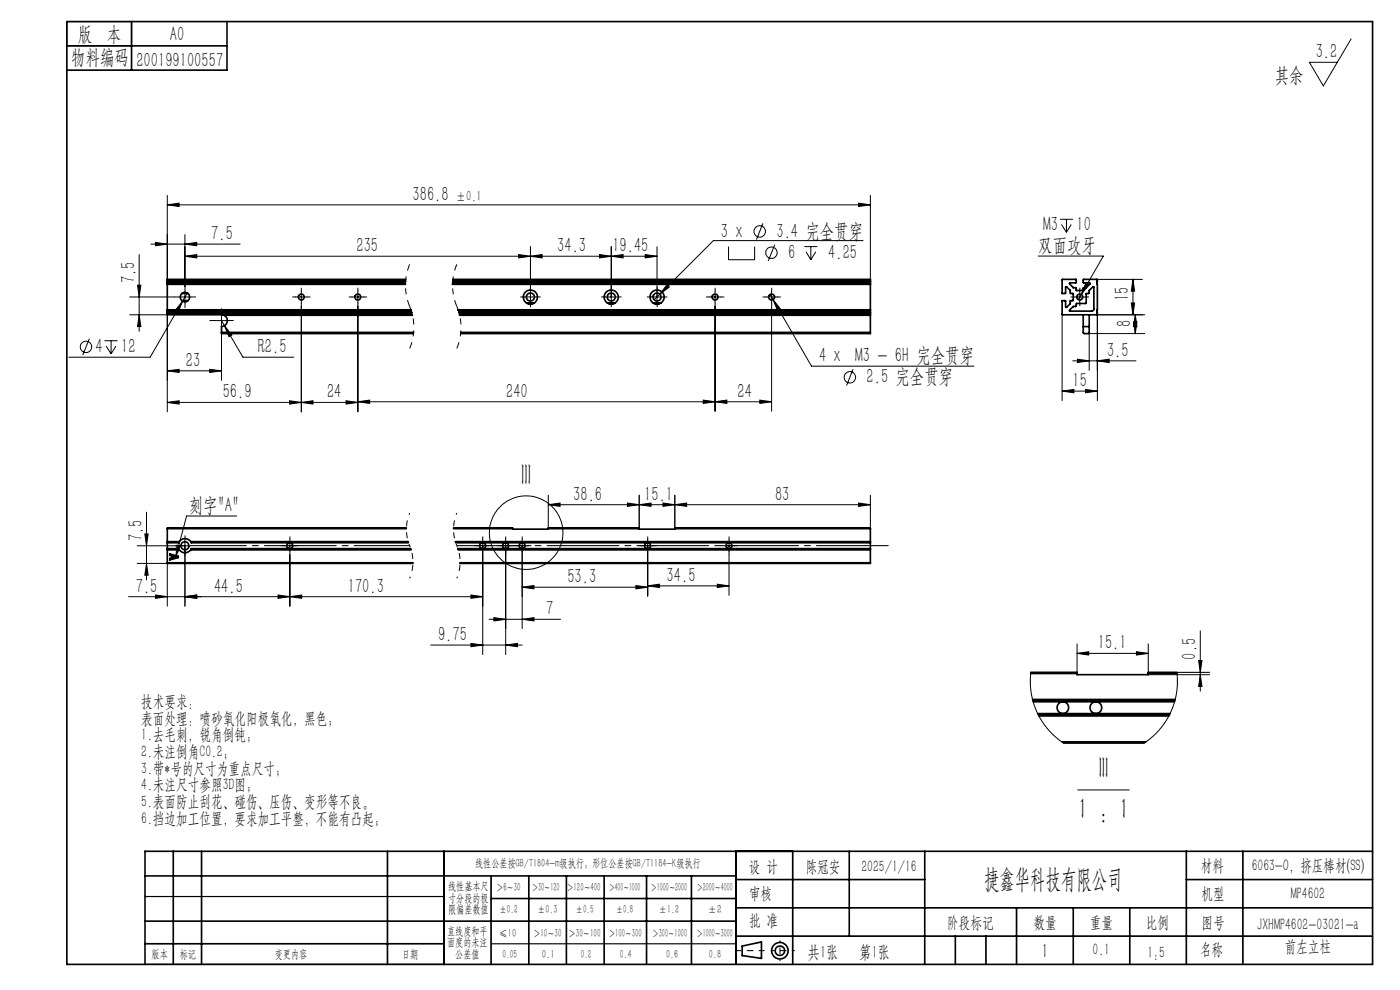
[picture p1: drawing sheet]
<svg xmlns="http://www.w3.org/2000/svg" width="297mm" height="210mm" viewBox="0 0 297 210" stroke-linecap="round" stroke-linejoin="round" font-family="sans-serif">
<g fill="none" stroke="#000" stroke-width=".21">
<path d="M286.6 8.2l-5.9 10-2.9-5h5.9M29.5 54v16.3M32 51.8h18.9M33 51.4l2.5 .4-2.5 .3zM35.5 43.5l2.5-.4v.7zM35.5 41.4v17.9M35.5 43.5h149.1M39.2 54.4l2.5-.4v.7zM39.2 51.8l2.5-.4v.7zM39.2 49.8v11M39.2 54.4h100.2M110 54l2.5 .4-2.5 .3z"/>
<path d="M112.5 54.4l2.5-.4v.7zM112.5 52.3v12M127.2 54l2.5 .4-2.5 .3zM129.7 54.4l2.5-.4v.7zM129.7 52.3v12M136.9 54l2.5 .4-2.5 .3zM139.4 52.3v12M154.6 52.3v2.8h5.5v-2.8M161.9 47.4l-1.4 3.4M164.4 51.9l-1.4 3.4M170.6 52.3h2.8M171 53.4l1 1.7"/>
<path d="M172 52.3v2.8M173.1 53.4l-1.1 1.7M182.1 43.1l2.5 .4-2.5 .3zM183.1 51h-31.8l-12.5 12.6M184.6 41.4v17.9M220.2 54.3h13.9l-4.7 8.2M224.9 46.5h2.7M225.2 47.6l1 1.7M226.2 46.5v2.8M227.3 47.6l-1.1 1.7M232.7 59.3h9.7M240.3 59.3v7.5"/>
<path d="M240.3 59.3l.4 2.5h-.7zM18.9 71.9l-1.3 3.4M22.2 72.3h2.7M22.5 73.4l1.1 1.7M23.6 72.3v2.8M24.6 73.4l-1 1.7M27.5 63h9.5M27.5 66.8h8v20.6M29.2 60.5h.7l-.4 2.5zM29.5 66.8l.4 2.5h-.7zM35.5 78.7l2.5-.4v.7zM35.5 78.7h11.5"/>
<path d="M38 63h2.5M38.7 63.9l-.9 2.3-.6-.3zM38.7 63.9l-6.8 11.9h-17.3M39.2 61.8v2.5M39.7 62.2l-1 1.7M44.5 78.3l2.5 .4-2.5 .3zM45.7 68h2.5M47 70.8v9.9M47 68l.6 1.1M47 66.8v2.5M47.6 69.1l1.6 2-.6 .3zM47.6 69.1l3.9 6.7h10.8"/>
<path d="M62.7 63h2.5M63.9 64.9v22.5M63.9 61.8v2.5M74.6 63h2.6M75.9 64.9v22.5M75.9 61.8v2.5M111.3 63h2.5M128.4 63h2.5M138.1 63h2.6M141.5 60.4l.5 .5-2 1.5zM150.5 63h2.4M151.7 61.8v2.5"/>
<path d="M151.7 64.9v22.3M162.5 63h2.5M163.4 62.5l.6 1.1M163.7 61.8v2.5M163.7 64.9v22.3M164 63.6l1.6 1.9-.6 .4zM164 63.6l8.2 14.1h34.4M181 78.3l-1.4 3.5M225.3 66.6v18.4M227.6 76.5h13.4M227.8 63h2.5M228.6 76.2l2.5 .3-2.5 .4z"/>
<path d="M229.1 61.8v2.5M229.4 62.5l-.7 1.1M230.3 60.1l.6 .4-1.5 2zM230.8 70.8h12.1M231.1 70.5v8.1M232.8 76.5l2.5-.3v.7zM232.8 65.7v19.3M240 64.3h.7l-.4 2.5zM240.5 68.3h.7l-.4 2.5zM240.8 66.8v4M240.8 66.8l.4 2.5h-.7zM242.9 66.8h-10.2"/>
<path d="M35.5 85.4l2.5-.4v.7zM35.5 85.4h40.4M61.4 85l2.5 .4-2.5 .3zM63.9 85.4l2.5-.4v.7zM73.4 85l2.5 .4-2.5 .3zM75.9 85.2l2.5-.3v.7zM75.9 85.2h87.8M149.2 84.9l2.5 .3-2.5 .4zM151.7 85.2l2.5-.3v.7zM161.2 84.9l2.5 .3-2.5 .4zM225.3 83l2.5-.4v.7zM225.3 83h7.5"/>
<path d="M230.3 82.6l2.5 .4-2.5 .3zM29.1 119.5h6.4v9.1M29.1 115.8h11.4M30.7 113.3h.7l-.3 2.5zM31.1 108.6v14.4M31.1 119.5l.3 2.5h-.7zM37.6 115.6l.6 .2-.9 2.3zM39.2 114.5v14.1M50.2 109.5h-10.6l-2.3 8.6M60.2 115.8h2.5M61.5 117.6v11M61.5 114.5v2.5"/>
<path d="M101.1 115.8h2.5M102.4 114.5v24.3M106 115.8h2.5M107.3 114.5v24.3M109.5 115.8h2.5M110.8 114.5v18.8M116.3 107.1l2.5-.4v.7zM116.3 107.1h68.3M116.3 105v7M133.1 106.7l2.5 .4-2.5 .3zM135.6 107.1l2.5-.4v.7zM135.6 105v7"/>
<path d="M136.1 115.8h2.5M137.4 114.5v12M140.7 106.7l2.5 .4-2.5 .3zM143.2 107.1l2.5-.4v.7zM143.2 105v7M153.4 115.8h2.5M154.7 117.6v8.7M154.7 114.5v2.5M182.1 106.7l2.5 .4-2.5 .3zM184.6 105v7M27.3 126.6h75.1M33 126.2l2.5 .4-2.5 .3z"/>
<path d="M39.2 126.6l2.5-.4v.7zM59 126.2l2.5 .4-2.5 .3zM61.5 126.6l2.5-.4v.7zM91.4 136.8h19.4M99.9 126.2l2.5 .4-2.5 .3zM99.9 136.5l2.5 .3-2.5 .4zM103.8 131.4h15.1M104.8 131l2.5 .4-2.5 .3zM107.3 136.8l2.5-.3v.7zM110.8 124.6l2.5-.4v.7zM110.8 124.6h26.6M110.8 131.4l2.5-.4v.7z"/>
<path d="M134.9 124.2l2.5 .4-2.5 .3zM137.4 124.3l2.5-.4v.7zM137.4 124.3h17.3M152.2 123.9l2.5 .4-2.5 .3zM228.5 138.6l2.5-.4v.8zM228.5 136.6v6M228.5 138.6h15.1M241.1 138.2l2.5 .4-2.5 .4zM243.6 136.6v6M254.6 133.8v12.8M218.7 142.6l-.1 2.8 .2 1.6 .5 2.3 .6 1.6 1.2 2.1 1 1.4 2 2.1 1.5 1.1M243.6 143.1h13"/>
<path d="M254.3 140.1h.7l-.4 2.5zM254.6 143.1l.4 2.5h-.7zM256.6 142.6h-6.9l.1 2.9-.2 1.3-.4 1.9-.7 2.2-1.1 1.9-1.1 1.6-1.8 1.8-1.8 1.4M228.6 167.6h11"/>
<circle cx="161.2" cy="49.1" r="1.22"/>
<circle cx="163.7" cy="53.6" r="1.22"/>
<circle cx="18.3" cy="73.6" r="1.22"/>
<circle cx="180.3" cy="80" r="1.21"/>
<circle cx="111.6" cy="113" r="7.8"/>
</g>
<path d="M86.9 56.1a11.6 11.6 0 0 0 0 8.9M96.9 56.1a11.6 11.6 0 0 0 0 8.9M86.9 65a11.6 11.6 0 0 1 0 8.9M96.9 65a11.6 11.6 0 0 1 0 8.9" fill="none" stroke="#000" stroke-width=".21" stroke-dasharray="6.3 1.3 1.3 1.3 1.3 1.3" stroke-dashoffset="4.9" stroke-linecap="butt"/>
<path d="M86.9 108.8a9 9 0 0 0 0 6.9M86.9 115.7a9 9 0 0 1 0 7M96.9 108.8a9 9 0 0 0 0 6.9M96.9 115.7a9 9 0 0 1 0 7" fill="none" stroke="#000" stroke-width=".21" stroke-dasharray="6.3 1.3 1.3 1.3 1.3 1.3" stroke-dashoffset="6" stroke-linecap="butt"/>
<g fill="none" stroke="#000" stroke-width=".35">
<path d="M14.2 4.6h277v200h-277zM14.2 9.7h34M27.9 4.6v10.3M48.2 4.6v10.3h-34M35.5 59.7v.1M35.5 59.8h.1M35.5 59.4h50.5M35.5 59.7h50.5M35.5 59.8h50.5M35.5 59.4v.3M35.5 59.8v.4M86.1 59.3h-50.6v.1"/>
<path d="M96 59.7h88.6M96 59.8h88.6M96.1 59.3h88.5v.1M96.1 59.4h88.5M184.6 59.7v.1M184.6 59.8h.1M184.6 59.4v.3M184.6 59.8v.4M225.4 59.3h2.8v.7h-1.3v.2l.8 .8h.5l.2 .6h1.4l.1-.6h.5l.8-.8v-.2h-1.3v-.7h2.9v7.4h-7.5v-2.9h.8v1.3l.1 .1 .8-.8v-.6l.7-.1v-1.4l-.6-.1-.1-.6-.8-.8-.1 .1v1.3h-.8zM35.5 66.6v.2h52M35.5 66.2v.1M35.5 65.7h.1"/>
<path d="M35.5 60.2v.1M35.5 65.7v.1M35.5 66.2h.1M35.5 60.2h.1M35.5 66.6h51.9M35.5 66.3h51.8M35.5 66.2h51.8M35.5 65.7h51.7M35.5 60.3h50.5M35.5 60.2h50.5M35.5 65.8h51.7M35.5 60.3v5.4"/>
<path d="M35.5 65.8v.4M35.5 66.3v.3M38.6 62.3h1.3M38.6 63.8h1.3M38.8 62.2h.9M38.8 63.9h.9M47 66.8l.5 .1M47 70.5v.3h40.7M47 70.5h40.7M47.5 66.9a1.26 1.26 0 0 1 .7 1.4 1.26 1.26 0 0 1-1.2 1v1.2M47.5 66.9h40M96 60.3h88.6"/>
<path d="M96 60.2h88.6M97.2 65.7h87.4M97.2 65.8h87.4M97.3 66.3h87.3M97.3 66.2h87.3M97.4 66.6h87.2M97.5 66.8h87.1M97.5 66.9h87.1M97.7 70.5h86.9M111.7 64.3h1.6M111.9 64.4h1.2M128.8 64.3h1.7"/>
<path d="M129.1 64.4h1.2M138.6 64.3h1.6M138.8 64.4h1.2M184.6 66.6v.2M184.6 66.2v.1M184.6 65.7h.1M184.6 60.2v.1M184.6 65.7v.1M184.6 66.2h.1M184.6 60.2h.1M184.6 66.8v.1M184.6 70.5v.3h-86.9"/>
<path d="M184.6 60.3v5.4M184.6 65.8v.4M184.6 66.3v.3M184.6 66.9v3.6M229.7 66.8l.1 2.5M229.8 69.3v1.2l.2 .3 1-.1 .1-1.4M229.8 69.3h1.3M231.1 61.6l.8-.8 .2 .1-.1 4.9-.3 .2h-4.8v-.2l.8-.8 .6-.1 .1-.5 2-.1v-2l.6-.1zM231.2 66.8l-.1 2.5M35.5 114.9v.1M35.5 116.5v.1M35.5 119.4v.1h52.1"/>
<path d="M35.5 115v.1M35.5 116.4h2.4v.1M35.5 116.4v.1M35.5 112.1v2.8M35.5 115.1v1.3M35.5 116.6v2.8M35.5 112.1h50.7M35.5 114.9h2.5M35.5 115h2.4M35.5 116.5h2.4M35.5 116.6h2.5M35.5 119.4h52.1"/>
<path d="M36 117.5l1.8 .5v.3l-1.8 .5v-.3l.5-.2v-.3l-.5-.2zM36.8 118l.5 .1-.5 .2zM37.9 116.5l.1 .1M37.9 115v.1h-2.4M38 114.9a1.47 1.47 0 0 1 2.5 0M38 114.9l-.1 .1M38 116.6a1.47 1.47 0 0 0 2.5 0M40.5 114.9v.1M40.5 114.9h46.1M40.5 116.6h46.7M40.5 116.5v.1M40.5 115l.1 .1h46"/>
<path d="M40.5 115h46.1M40.5 116.5h46.7M86.2 112h-50.7v.1M87.1 116.4h-46.5l-.1 .1M96.2 112h12.6v.1M96.2 112.1h12.6M96.6 114.9h88M96.6 115h88M96.7 115.1h87.9M97.1 116.4h87.5M97.2 116.5h87.4M97.2 116.6h87.4"/>
<path d="M97.6 119.4h87M108.8 112.1h7.5M116.3 112.1v-.1h19.3v.1M116.3 112.1h19.3M135.6 112.1h7.6M143.2 112.1v-.1h41.4v.1M143.2 112.1h41.4M184.6 114.9v.1M184.6 116.5v.1M184.6 119.4v.1h-87M184.6 115v.1M184.6 116.4v.1"/>
<path d="M184.6 112.1v2.8M184.6 115.1v1.3M184.6 116.6v2.8M218.7 142.9h9.8M218.7 142.6h9.8v.3M219 148.4h30.3M219.1 148.6h30.1M219.2 148.9h30M220.1 151.4h28.1M220.3 151.6h27.8M220.4 151.9h27.6M225.2 157.4h17.9"/>
<path d="M225.6 157.6h17.1M228.5 142.9v.2h15.1v-.2M243.6 142.9h6.1M249.7 142.6h-6.1v.3M30.8 195.4h125.4M30.8 185.8h125.4M36.8 180.6v24M42.8 180.6v24M82.2 180.6v24M94.2 180.6v24M104.2 185.8v18.8M104.2 190.6h52"/>
<path d="M112.2 185.8v18.8M120.2 185.8v18.8M128.2 185.8v18.8M137.2 185.8v18.8M146.7 185.8v18.8M156.2 180.6v24M156.2 186.6h40M156.2 198.6h135M156.2 192.6h135M168.2 180.6v24M180.2 180.6v18M196.2 180.6v24"/>
<path d="M202.7 198.6v6M209.2 198.6v6M215.7 192.6v12M227.7 192.6v12M239.7 192.6v12M251.7 186.6h39.5M251.7 180.6v24M263.7 180.6v24M291.2 180.6h-260.4v24M30.8 200.2h63.4M157.4 200.7l4.1-.9v3.5l-4.1-.6z"/>
<circle cx="39.2" cy="63" r="1"/>
<circle cx="63.9" cy="63" r=".62"/>
<circle cx="75.9" cy="63" r=".62"/>
<circle cx="112.5" cy="63" r=".86"/>
<circle cx="112.5" cy="63" r="1.5"/>
<circle cx="129.7" cy="63" r="1.5"/>
<circle cx="129.7" cy="63" r=".84"/>
<circle cx="139.4" cy="63" r=".86"/>
<circle cx="139.4" cy="63" r="1.5"/>
<circle cx="151.7" cy="63" r=".63"/>
<circle cx="163.7" cy="63" r=".63"/>
<circle cx="229.1" cy="63" r=".64"/>
<circle cx="39.2" cy="115.8" r=".84"/>
<circle cx="61.5" cy="115.8" r=".62"/>
<circle cx="102.4" cy="115.8" r=".62"/>
<circle cx="107.3" cy="115.8" r=".62"/>
<circle cx="110.8" cy="115.8" r=".62"/>
<circle cx="137.4" cy="115.8" r=".63"/>
<circle cx="154.6" cy="115.8" r=".63"/>
<circle cx="225.5" cy="150.1" r="1.24"/>
<circle cx="232.5" cy="150.1" r="1.25"/>
<circle cx="165.5" cy="201.7" r="1.74"/>
<circle cx="165.5" cy="201.7" r="1"/>
</g>
<path d="M60.6 116a.88 .88 0 0 1 .8-1.1 .88 .88 0 0 1 1 1 .88 .88 0 0 1-1.2 .7M101.6 116a.88 .88 0 0 1 .8-1.1 .88 .88 0 0 1 .9 1 .88 .88 0 0 1-1.1 .7M106.4 116a.88 .88 0 0 1 .8-1.1 .88 .88 0 0 1 1 1 .88 .88 0 0 1-1.2 .7M109.9 116a.88 .88 0 0 1 .8-1.1 .88 .88 0 0 1 .9 1 .88 .88 0 0 1-1.1 .7M136.6 116a.88 .88 0 0 1 .8-1.1 .88 .88 0 0 1 .9 1 .88 .88 0 0 1-1.1 .7M153.8 116a.88 .88 0 0 1 .8-1.1 .88 .88 0 0 1 .9 1 .88 .88 0 0 1-1.1 .7M223.8 150.6a1.75 1.75 0 0 1 1.5-2.2 1.75 1.75 0 0 1 1.9 1.9 1.75 1.75 0 0 1-2.2 1.5M230.8 150.6a1.75 1.75 0 0 1 1.5-2.2 1.75 1.75 0 0 1 1.9 1.9 1.75 1.75 0 0 1-2.2 1.5" fill="none" stroke="#fff" stroke-width=".21"/>
<g fill="none" stroke="#000" stroke-width=".21" stroke-dasharray="15.2 1.3 1.3 1.3">
<path d="M38 63h-1M39.3 61.7v-1M39.3 64.2v1M40.5 63h1M45.8 68h-1.3M47 66.7v-1.2M47 69.2v1.3M48.3 68h1.2M62.7 63h-.6M63.9 61.7v-.6M63.9 64.2v.7M65.2 63h.6"/>
<path d="M74.7 63h-.6M75.9 61.7v-.6M75.9 64.2v.7M77.2 63h.6M111.3 63h-.9M112.5 61.7v-.8M112.5 64.2v.9M113.8 63h.8M128.4 63h-.8M129.7 61.7v-.8M129.7 64.2v.9M130.9 63h.9"/>
<path d="M138.2 63h-.9M139.4 61.7v-.8M139.4 64.2v.9M140.7 63h.8M150.5 63h-.7M151.7 61.7v-.6M151.7 64.2v.7M153 63h.6M162.5 63h-.7M163.7 61.7v-.6M163.7 64.2v.7M165 63h.6"/>
<path d="M227.8 63h-.6M229.1 61.7v-.6M229.1 64.2v.7M230.3 63h.7M38 115.7h-.8M39.3 114.5v-.9M39.3 117v.8M60.3 115.7h-.7M61.5 114.5v-.6M61.5 117v.6M62.8 115.7h.6M101.2 115.7h-.7"/>
<path d="M102.4 114.5v-.6M102.4 117v.6M103.7 115.7h.6M106 115.7h-.6M107.3 114.5v-.6M107.3 117v.6M108.5 115.7h.7M109.5 115.7h-.6M110.8 114.5v-.6M110.8 117v.6M112 115.7h.7M136.2 115.7h-.7"/>
<path d="M137.4 114.5v-.6M137.4 117v.6M138.7 115.7h.6M153.4 115.7h-.6M154.7 114.5v-.6M154.7 117v.6M155.9 115.7h.6"/>
</g>
<path d="M162.1 201.7h-6" fill="none" stroke="#000" stroke-width=".21" stroke-dasharray="15.2 1.3 1.3 1.3" stroke-dashoffset="14.1"/>
<path d="M168.5 201.7h-4.8" fill="none" stroke="#000" stroke-width=".21" stroke-dasharray="15.2 1.3 1.3 1.3" stroke-dashoffset="14.7"/>
<path d="M165.5 199.6v4.2" fill="none" stroke="#000" stroke-width=".21" stroke-dasharray="15.2 1.3 1.3 1.3" stroke-dashoffset="15"/>
<path d="M14.2 4.6h13.7v5.1h-13.7zM30.8 190.2h63.4M30.8 204.6h63.4M104.2 200.2h52" fill="none" stroke="#000" stroke-width=".25"/>
<path d="M40.5 115.7h46.4" fill="none" stroke="#000" stroke-width=".21" stroke-dasharray="15.2 1.3 1.3 1.3" stroke-dashoffset="3.5"/>
<path d="M96.9 115.7h91.6" fill="none" stroke="#000" stroke-width=".21" stroke-dasharray="15.2 1.3 1.3 1.3" stroke-dashoffset="-.1"/>
<g fill="#000">
<path d="M37.6 115.6l.6 .2-.9 2.3z"/>
<path d="M110 54l2.5 .4-2.5 .3zM39.2 54.4l2.5-.4v.7zM61.4 85l2.5 .4-2.5 .3zM35.5 85.4l2.5-.4v.7zM182.1 43.1l2.5 .4-2.5 .3zM35.5 43.5l2.5-.4v.7zM39.2 51.8l2.5-.4v.7zM33 51.4l2.5 .4-2.5 .3zM39.2 126.6l2.5-.4v.7zM33 126.2l2.5 .4-2.5 .3zM140.7 106.7l2.5 .4-2.5 .3zM135.6 107.1l2.5-.4v.7zM110.8 131.4l2.5-.4v.7zM104.8 131l2.5 .4-2.5 .3z"/>
<path d="M240.3 59.3l.4 2.5h-.7zM240 64.3h.7l-.4 2.5z"/>
<path d="M29.2 60.5h.7l-.4 2.5zM29.5 66.8l.4 2.5h-.7z"/>
<path d="M141.5 60.4l-1.5 2 2-1.5zM35.5 78.7l2.5-.4v.7zM44.5 78.3l2.5 .4-2.5 .3zM129.7 54.4l2.5-.4v.7zM136.9 54l2.5 .4-2.5 .3zM63.9 85.4l2.5-.4v.7zM73.4 85l2.5 .4-2.5 .3zM75.9 85.2l2.5-.3v.7zM149.2 84.9l2.5 .3-2.5 .4zM151.7 85.2l2.5-.3v.7zM161.2 84.9l2.5 .3-2.5 .4zM164 63.6l1 2.3 .6-.4zM47.6 69.1l1 2.3 .6-.3zM112.5 54.4l2.5-.4v.7zM127.2 54l2.5 .4-2.5 .3zM38.7 63.9l-1.5 2 .6 .3zM39.2 126.6l2.5-.4v.7zM59 126.2l2.5 .4-2.5 .3zM61.5 126.6l2.5-.4v.7zM99.9 126.2l2.5 .4-2.5 .3zM137.4 124.3l2.5-.4v.7zM152.2 123.9l2.5 .4-2.5 .3zM143.2 107.1l2.5-.4v.7zM182.1 106.7l2.5 .4-2.5 .3zM116.3 107.1l2.5-.4v.7zM133.1 106.7l2.5 .4-2.5 .3zM99.9 136.5l2.5 .3-2.5 .4zM107.3 136.8l2.5-.3v.7zM110.8 124.6l2.5-.4v.7zM134.9 124.2l2.5 .4-2.5 .3zM230.3 60.1l-.9 2.4 1.5-2zM228.5 138.6l2.5-.4v.8zM241.1 138.2l2.5 .4-2.5 .4z"/>
<path d="M240.5 68.3h.7l-.4 2.5zM240.8 66.8l.4 2.5h-.7z"/>
<path d="M230.3 82.6l2.5 .4-2.5 .3zM225.3 83l2.5-.4v.7zM232.8 76.5l2.5-.3v.7zM228.6 76.2l2.5 .3-2.5 .4z"/>
<path d="M30.7 113.3h.7l-.3 2.5zM31.1 119.5l.3 2.5h-.7z"/>
<path d="M254.3 140.1h.7l-.4 2.5zM254.6 143.1l.4 2.5h-.7z"/>
</g>
<g font-size="6.3">
<text x="110.6" y="102.8">III</text>
<text x="233.1" y="165.1">III</text>
<text x="228.6" y="173.7">1 : 1</text>
</g>
<text font-size="5.6" x="208.8" y="188.3">捷鑫华科技有限公司</text>
<g font-size="4.4">
<text x="16.5" y="8.6">版 本</text>
<text x="36.1" y="8.6">A0</text>
<text x="15.1" y="13.7">物料编码</text>
<text x="28.9" y="14.2">200199100557</text>
<text x="270.5" y="17.3">其余</text>
<text x="279.1" y="12.3">3.2</text>
<text x="87.5" y="42.5">386.8</text>
<text x="44.8" y="50.9">7.5</text>
<text x="75.6" y="53.5">235</text>
<text x="118.2" y="53.5">34.3</text>
<text x="129.9" y="53.5">19.45</text>
<text x="152.9" y="50.4">3 x</text>
<text x="164.7" y="50.4">3.4 完全贯穿</text>
<text x="220.3" y="53.4">双面攻牙</text>
<text x="221.3" y="49.1">M3</text>
<text x="228.4" y="49.1">10</text>
<text x="167.2" y="54.9">6</text>
<text x="175.7" y="54.9">4.25</text>
<text x="28.7" y="60.1" transform="rotate(-90 28.7 60.1)">7.5</text>
<text x="239.5" y="63.9" transform="rotate(-90 239.5 63.9)">15</text>
<text x="240" y="69.3" transform="rotate(-90 240 69.3)">8</text>
<text x="20.3" y="74.9">4</text>
<text x="25.7" y="74.9">12</text>
<text x="39.4" y="77.8">23</text>
<text x="54.7" y="74.9">R2.5</text>
<text x="173.8" y="76.8">4 x M3 - 6H 完全贯穿</text>
<text x="234.9" y="75.7">3.5</text>
<text x="183.8" y="81.3">2.5 完全贯穿</text>
<text x="227.5" y="82.1">15</text>
<text x="47.2" y="84.5">56.9</text>
<text x="69.4" y="84.5">24</text>
<text x="107.4" y="84.3">240</text>
<text x="156.5" y="84.3">24</text>
<text x="121.6" y="106.2">38.6</text>
<text x="136.7" y="106.2">15.1</text>
<text x="164.4" y="106.2">83</text>
<text x="40.1" y="108.6">刻字&quot;A&quot;</text>
<text x="30.2" y="114.8" transform="rotate(-90 30.2 114.8)">7.5</text>
<text x="28.8" y="125.7">7.5</text>
<text x="45.4" y="125.7">44.5</text>
<text x="73.8" y="125.7">170.3</text>
<text x="120.4" y="123.7">53.3</text>
<text x="141.4" y="123.4">34.5</text>
<text x="115.9" y="130.5">7</text>
<text x="92.9" y="135.9">9.75</text>
<text x="232.9" y="137.7">15.1</text>
<text x="253.8" y="139.9" transform="rotate(-90 253.8 139.9)">0.5</text>
<text x="221" y="203.2">1</text>
</g>
<g font-size="3.8">
<text x="171.3" y="203.2">共1张</text>
<text x="182.3" y="203.2">第1张</text>
</g>
<g font-size="3.5">
<text x="30" y="150">技术要求：</text>
<text x="30" y="153.5">表面处理：喷砂氧化阳极氧化，黑色；</text>
<text x="30" y="157">1.去毛刺，锐角倒钝；</text>
<text x="30" y="160.6">2.未注倒角C0.2；</text>
<text x="30" y="164.1">3.带*号的尺寸为重点尺寸；</text>
<text x="30" y="167.6">4.未注尺寸参照3D图；</text>
<text x="30" y="171.2">5.表面防止刮花、碰伤、压伤、变形等不良。</text>
<text x="30" y="174.7">6.挡边加工位置，要求加工平整，不能有凸起；</text>
<text x="158.9" y="184.9">设 计</text>
<text x="170.9" y="184.9">陈冠安</text>
<text x="182.7" y="184.9">2025/1/16</text>
<text x="254.7" y="184.7">材料</text>
<text x="265.5" y="184.7">6063-O，挤压棒材(SS)</text>
<text x="158.9" y="190.8">审核</text>
<text x="254.9" y="190.7">机型</text>
<text x="273.8" y="190.8">MP4602</text>
<text x="158.9" y="196.5">批 准</text>
<text x="200.9" y="196.9">阶段标记</text>
<text x="219.3" y="196.9">数量</text>
<text x="231.2" y="196.9">重量</text>
<text x="243.1" y="196.9">比例</text>
<text x="254.9" y="196.9">图号</text>
<text x="266.7" y="197.3">JXHMP4602-03021-a</text>
<text x="231.8" y="202.5">0.1</text>
<text x="243.4" y="203.2">1:5</text>
<text x="254.5" y="202.5">名称</text>
<text x="272.5" y="201.8">前左立柱</text>
</g>
<text font-size="3.1" x="96.7" y="42.6">±0.1</text>
<g font-size="2.5">
<text x="100.8" y="184">线性公差按GB/T1804-m级执行；形位公差按GB/T1184-K级执行</text>
<text x="95.1" y="188.8">线性基本尺</text>
<text x="95.1" y="191.3">寸分段的极</text>
<text x="105.3" y="189.1">＞6～30</text>
<text x="112.9" y="189.1">＞30～120</text>
<text x="120.2" y="188.9">＞120～400</text>
<text x="129.2" y="188.9">＞400～1000</text>
<text x="138.1" y="189.1">＞1000～2000</text>
<text x="147.8" y="189.1">＞2000～4000</text>
<text x="95.1" y="193.8">限偏差数值</text>
<text x="105.9" y="193.8">±0.2</text>
<text x="114.1" y="193.8">±0.3</text>
<text x="122.2" y="193.8">±0.5</text>
<text x="130.7" y="193.8">±0.8</text>
<text x="139.8" y="193.8">±1.2</text>
<text x="150.2" y="193.8">±2</text>
<text x="32.2" y="203.2">版本</text>
<text x="38.1" y="203.2">标记</text>
<text x="58.3" y="203.2">变更内容</text>
<text x="85.3" y="203.2">日期</text>
<text x="94.8" y="198.3">直线度和平</text>
<text x="94.8" y="200.7">面度的未注</text>
<text x="96.6" y="203.2">公差值</text>
<text x="105.9" y="198.7">≤10</text>
<text x="106.6" y="203.2">0.05</text>
<text x="113.2" y="198.7">＞10～30</text>
<text x="115" y="203.2">0.1</text>
<text x="120.6" y="198.7">＞30～100</text>
<text x="123.2" y="203.2">0.2</text>
<text x="129.1" y="198.7">＞100～300</text>
<text x="131.5" y="203.2">0.4</text>
<text x="138.4" y="198.7">＞300～1000</text>
<text x="141.3" y="203.2">0.6</text>
<text x="147.8" y="198.7">＞1000～3000</text>
<text x="150.4" y="203.2">0.8</text>
</g>
</svg>
